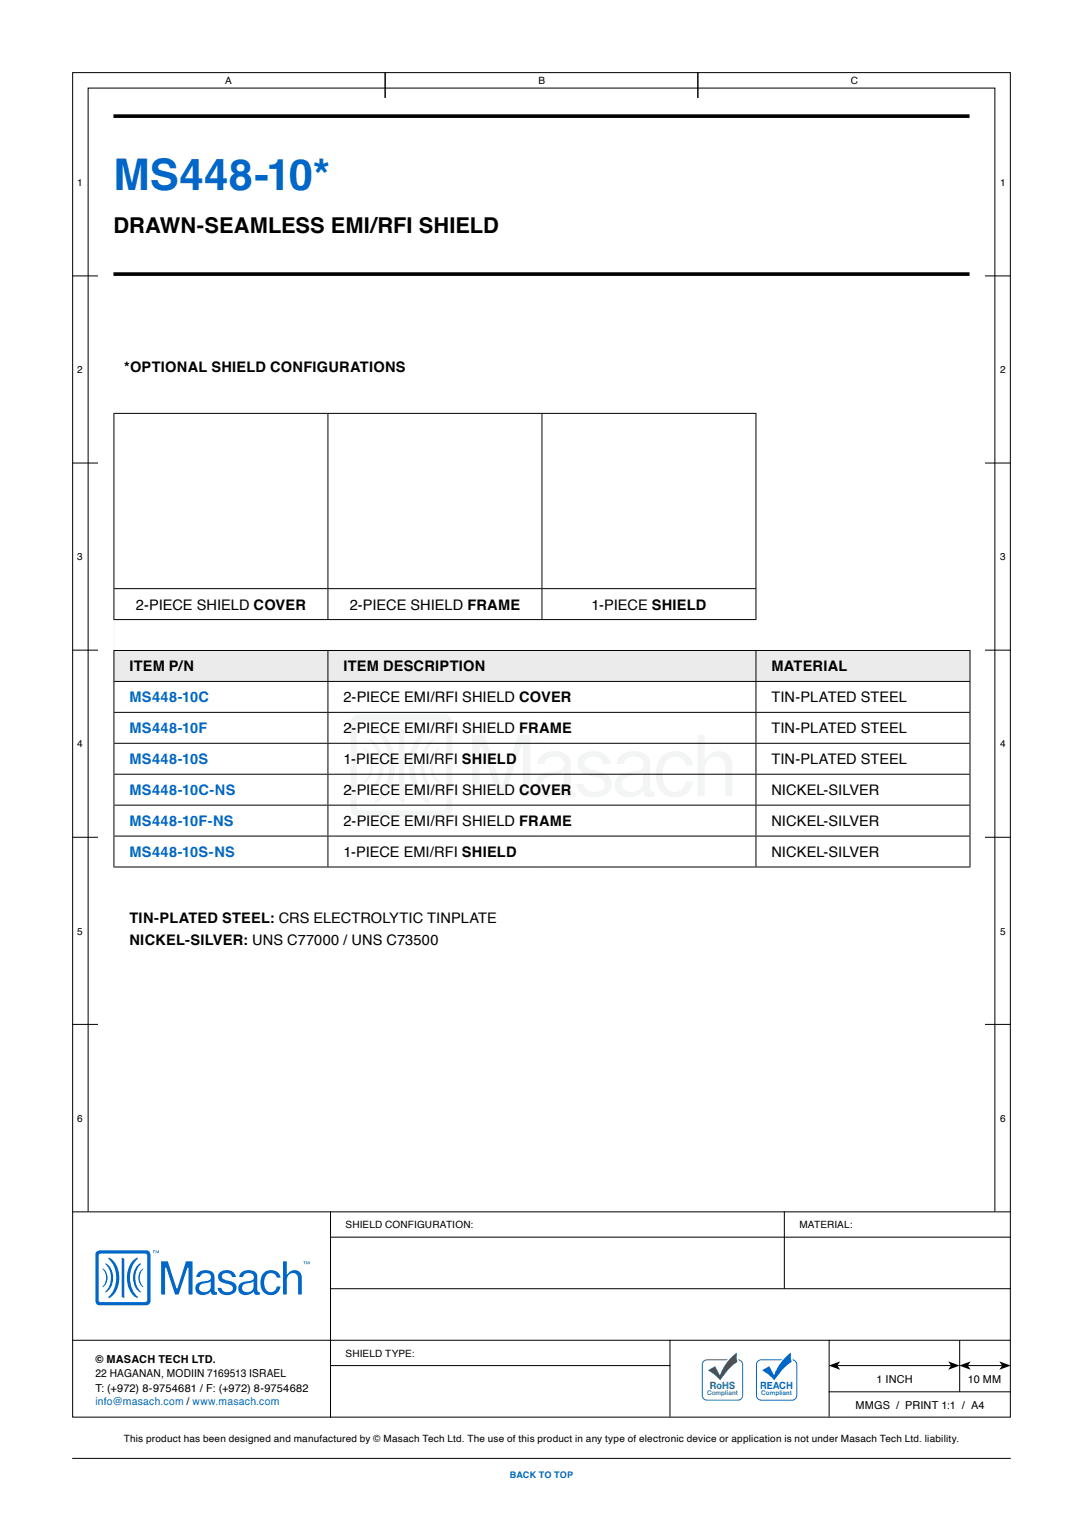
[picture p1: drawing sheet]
<svg xmlns="http://www.w3.org/2000/svg" width="210mm" height="297mm" viewBox="0 0 210 297" stroke-linecap="round" stroke-linejoin="round" font-family="sans-serif">
<g fill="none" stroke="#000" stroke-width=".19">
<path d="M14.1 14.1h181.8v260.8h-181.8zM74.7 14v5M135.3 14v5M14 53.5h5M191 53.5h5M14 89.8h5M191 89.8h5M14 126.1h5M191 126.1h5M14 162.4h5M191 162.4h5M14 198.7h5"/>
<path d="M191 198.7h5M14 235.1h182M17.1 235v-217.9h175.8v217.9M64.1 235v40M152.1 235v15M14 260h182M64 250h132M64 240h132M129.9 259.9v14.9M160.8 259.9v14.9M186.1 260v10M64 264.9h66"/>
<path d="M160.7 270h35.3M162.4 264.9h22M187.7 264.9h6.6M14 282.9h182"/>
</g>
<path d="M160.7 264.9l2.2-.8-.5 .8 .5 .8zM186 264.9l2.2-.8-.5 .8 .5 .8zM183.9 264.1l2.2 .8-2.2 .8 .5-.8zM193.8 264.1l2.2 .8-2.2 .8 .5-.8z" fill="#000"/>
<g fill="#0066ca">
<path d="M31.2 244.7h1.3l1.7 5.2h.2l1.7-5.2h1.2v6.4h-.7v-5.2h-.3l-1.7 5.2h-.7l-1.7-5.2h-.2v5.2h-.8z"/>
<path d="M21.1 243.9a4.6 4.6 0 0 1 1.8 5.5 3.6 3.6 0 0 1-1.8 2.5v-.4a5.2 5.2 0 0 0 0-7.2z"/>
<path d="M20.4 245a3.5 3.5 0 0 1 0 5.7v-.2a3.8 3.8 0 0 0 0-5.2z"/>
<path d="M19.9 246.1a2.23 2.23 0 0 1 0 3.6 2.78 2.78 0 0 0 .4-3z"/>
<path d="M25.8 244.6l.9-.7v.4a5.2 5.2 0 0 0 0 7.2v.4a4.6 4.6 0 0 1-1.9-5.5l.2-.7z"/>
<path d="M26.5 245.6l.8-.6v.3a3.8 3.8 0 0 0 0 5.2v.2a3.6 3.6 0 0 1-.8-5.1z"/>
<path d="M27.5 246.2l.3-.1a2.78 2.78 0 0 0-.4 3l.4 .6a2.28 2.28 0 0 1-.3-3.5z"/>
<path d="M23.6 243.9l.5 .3v7.7l-.5-.3z"/>
<path d="M54.9 244.7h.7v2.5h.2a1.44 1.44 0 0 1 1.7-.8 1.44 1.44 0 0 1 1 1.5v3.2h-.7v-2.9a1.08 1.08 0 0 0-.9-1.3 1.08 1.08 0 0 0-1.2 1l-.1 3.2h-.7z"/>
<path d="M51.2 246.9a1.94 1.94 0 0 1 3.2 1h-.7a1.21 1.21 0 0 0-1.3-.9 1.21 1.21 0 0 0-1.1 1.1 2.1 2.1 0 0 0 .8 2.5 1.18 1.18 0 0 0 1.6-1h.7a1.98 1.98 0 0 1-2.3 1.6 1.98 1.98 0 0 1-1.6-2.3 2.63 2.63 0 0 1 .7-2z"/>
<path d="M42.7 246.8a1.95 1.95 0 0 1 3.1 .9h-.8a1.05 1.05 0 0 0-1-.7 1.05 1.05 0 0 0-1 .6 1.52 1.52 0 0 0 1.5 .9 1.35 1.35 0 0 1 1.4 1.4 1.35 1.35 0 0 1-1.4 1.3 1.75 1.75 0 0 1-2.3-1.4h.7a1.22 1.22 0 0 0 1.1 .9 1.22 1.22 0 0 0 1.1-.6 1.07 1.07 0 0 0-1.2-1.1 1.37 1.37 0 0 1-1.4-.7 1.37 1.37 0 0 1 .2-1.5z"/>
<path d="M59.4 244.7h.1l.2 .4 .2-.4h.1v.6l-.1-.5-.2 .5-.2-.5-.1 .5zM58.8 244.7h.4l-.1 .1v.5l-.1-.5z"/>
<path d="M30.2 242.6h.1l.2 .4 .2-.4h.1v.5l-.1-.4-.2 .4-.2-.4-.1 .4zM29.6 242.6h.5h-.2v.5l-.1-.5z"/>
<path d="M18.6 242.9l-.1 .5v9l.4 .7 .4 .1h9l.7-.3 .2-.5v-9l-.4-.7-.5-.1h-9zM19.2 243.3l.3-.1h8.6l.3 .1 .1 .3v8.6l-.1 .3-.3 .1h-8.6l-.3-.1-.1-.3v-8.6z"/>
<path d="M38.5 246.8a2.16 2.16 0 0 1 3 .3l.1 3.1v.3l.4 .2 .1 .4-.3 .1a.64 .64 0 0 1-.9-.7 1.81 1.81 0 0 1-2.9 0 1.37 1.37 0 0 1 1.5-1.9l.4-.1a.78 .78 0 0 0 1-.5 .78 .78 0 0 0-.5-1 1.12 1.12 0 0 0-1.6 .7h-.7zM38.9 249.2a.84 .84 0 0 0-.2 1 .84 .84 0 0 0 .9 .5 1.15 1.15 0 0 0 1.3-1.1v-1l-.5 .2z"/>
<path d="M46.8 246.8a2.16 2.16 0 0 1 3 .3l.1 3.1 .1 .3 .4 .2v.4l-.3 .1a.64 .64 0 0 1-.9-.7 1.81 1.81 0 0 1-2.9 0 1.37 1.37 0 0 1 1.5-1.9l.4-.1a.78 .78 0 0 0 1-.5 .78 .78 0 0 0-.5-1 1.12 1.12 0 0 0-1.6 .7h-.7zM47.2 249.2a.84 .84 0 0 0-.2 1 .84 .84 0 0 0 1 .5 1.15 1.15 0 0 0 1.2-1.1v-1l-.4 .2z"/>
</g>
<path d="M22 22.5h166M22 53.2h166" fill="none" stroke="#000" stroke-width=".71" stroke-linecap="butt"/>
<path d="M136.4 264.1l.7-.3h6a.91 .91 0 0 1 .9 .9v6a.91 .91 0 0 1-.9 .9h-6a.91 .91 0 0 1-.9-.9v-6z" fill="none" stroke="#009a5a" stroke-width=".19"/>
<path d="M137 265.8l1.7-1 .9 1.7a9.1 9.1 0 0 1 3.5-4.4 3.3 3.3 0 0 0 .1 2.2 10.4 10.4 0 0 0-3.5 3.7l-1.2-1.2z" fill="#009a5a"/>
<path d="M137 265.8l1.7-1 .9 1.7a9.1 9.1 0 0 1 3.5-4.4 3.3 3.3 0 0 0 .1 2.2 10.4 10.4 0 0 0-3.5 3.7l-1.2-1.2z" fill="none" stroke="#fff" stroke-width=".26"/>
<path d="M146.9 264.1l.7-.3h6a.91 .91 0 0 1 .9 .9v6a.91 .91 0 0 1-.9 .9h-6a.91 .91 0 0 1-.9-.9v-6z" fill="none" stroke="#0066ca" stroke-width=".19"/>
<path d="M147.5 265.8l1.7-1 .9 1.7a9.1 9.1 0 0 1 3.5-4.4 3.3 3.3 0 0 0 .1 2.2 10.4 10.4 0 0 0-3.5 3.7l-1.2-1.2z" fill="#0066ca"/>
<path d="M147.5 265.8l1.7-1 .9 1.7a9.1 9.1 0 0 1 3.5-4.4 3.3 3.3 0 0 0 .1 2.2 10.4 10.4 0 0 0-3.5 3.7l-1.2-1.2z" fill="none" stroke="#fff" stroke-width=".26"/>
<path d="M74.7 14v5M135.3 14v5" fill="none" stroke="#000" stroke-width=".19"/>
<path d="M22 68.2h166v136h-166z" fill="#fff"/>
<path d="M22.1 126.2h41.5v6h-41.5zM63.6 126.2h83v6h-83zM146.6 126.2h41.5v6h-41.5z" fill="#ebebec"/>
<g fill="none" stroke="#000" stroke-width=".19">
<path d="M22 80.2h124.7M22.1 80.3v33.8M63.6 80.3v33.8M105.1 80.3v33.8M146.6 80.3v33.8M22 114.2h124.7M22.1 114.3v5.8M63.6 114.3v5.8M105.1 114.3v5.8M146.6 114.3v5.8M22 126.2h166.2M22 132.2h166.2"/>
<path d="M22 138.2h166.2M22 120.2h124.7M22.1 126.3v5.8M22.1 132.3v5.8M22.1 138.3v5.8M63.6 126.3v5.8M63.6 132.3v5.8M63.6 138.3v5.8M146.6 126.3v5.8M146.6 132.3v5.8M146.6 138.3v5.8M188.1 126.3v5.8"/>
<path d="M188.1 132.3v5.8M188.1 138.3v5.8M22 150.2h166.2M22 144.2h166.2M22 156.2h166.2M22.1 144.3v5.8M22.1 150.3v5.8M22.1 156.3v5.8M63.6 144.3v5.8M63.6 150.3v5.8M63.6 156.3v5.8M146.6 144.3v5.8"/>
<path d="M146.6 150.3v5.8M146.6 156.3v5.8M188.1 144.3v5.8M188.1 150.3v5.8M188.1 156.3v5.8M22 162.2h166.2M22 168.2h166.2M22.1 162.3v5.8M63.6 162.3v5.8M146.6 162.3v5.8M188.1 162.3v5.8"/>
</g>
<path d="M22.1 74.2v5.9M188.1 74.2v6" fill="none" stroke="#fff" stroke-width=".19"/>
<path d="M22.1 120.3v5.8" fill="none" stroke="#f3f4f4" stroke-width=".19"/>
<g fill="#f3f4f4">
<path d="M72.7 141.2a7.7 7.7 0 0 1 3.9 7.3 7.7 7.7 0 0 1-3.9 7.3v-.6a9.6 9.6 0 0 0 2.1-10.3 7.1 7.1 0 0 0-2.1-3.1z"/>
<path d="M71.6 143.2a5.5 5.5 0 0 1 2.8 5.3 5.5 5.5 0 0 1-2.8 5.3v-.5a6.9 6.9 0 0 0 0-9.6z"/>
<path d="M70.5 145.1a4.2 4.2 0 0 1 1.2 5.8l-.7 .8-.5 .2v-.3a4.5 4.5 0 0 0 0-6.2z"/>
<path d="M81.3 142.5l1.2-1 .6-.3v.6a9.6 9.6 0 0 0-2.1 10.3 7.1 7.1 0 0 0 2.1 3.1v.6a7.7 7.7 0 0 1-3.8-7.3 9.2 9.2 0 0 1 2-6z"/>
<path d="M83.2 144l1.1-.8v.5a6.9 6.9 0 0 0 0 9.6v.5a5.5 5.5 0 0 1-2.8-5.3 6.4 6.4 0 0 1 1.7-4.5z"/>
<path d="M84.4 145.7l.8-.6v.3a4.5 4.5 0 0 0 0 6.2v.3a4.2 4.2 0 0 1-1.1-5.8z"/>
<path d="M77.4 141.2l1 .5v14.1l-1-.5z"/>
<path d="M91.6 142.6h2.3l3.2 9.7h.3l3.1-9.7h2.3v11.8h-1.4v-9.5h-.4l-3.2 9.5h-1.3l-3.1-9.5h-.4v9.5h-1.4z"/>
<path d="M135.3 142.6h1.3v4.6h.4a2.7 2.7 0 0 1 4.8 0l.2 1.3v5.9h-1.3v-5.3a1.96 1.96 0 0 0-1.5-2.3 1.96 1.96 0 0 0-2.4 1.4l-.2 1.2v5h-1.3z"/>
<path d="M128.4 146.7a3.5 3.5 0 0 1 6 1.8h-1.4a2.19 2.19 0 0 0-2.1-1.7 2.19 2.19 0 0 0-2.1 1.6 4.7 4.7 0 0 0 .8 4.9 2.16 2.16 0 0 0 3.4-1.7h1.4a3.6 3.6 0 0 1-3.8 3.1 3.6 3.6 0 0 1-3.4-3.5 5.4 5.4 0 0 1 1.2-4.5z"/>
<path d="M112.5 146.6a4 4 0 0 1 5.2 .2l.4 .5 .3 .9h-1.4a1.83 1.83 0 0 0-2.5-1.4 1.2 1.2 0 0 0-1.2 1.2 1.2 1.2 0 0 0 1.2 1.2l.5 .2a7.6 7.6 0 0 1 3.1 1.2 2.48 2.48 0 0 1-1.7 4 3.9 3.9 0 0 1-4.3-1.5l-.3-1h1.4a2.21 2.21 0 0 0 3.2 1.4 1.33 1.33 0 0 0 .9-1.4 1.33 1.33 0 0 0-1.2-1.2l-1.1-.3a6.4 6.4 0 0 1-2.5-1.1 2.26 2.26 0 0 1 0-2.9z"/>
<path d="M68.4 139.1l-.3 .4-.1 .7v16.7a1.5 1.5 0 0 0 1.5 1.5h16.8a1.5 1.5 0 0 0 1.4-1.6v-16.7a1.5 1.5 0 0 0-1.5-1.5h-16.7l-.7 .2zM69.3 140.1l.6-.3h15.9l.5 .1 .3 .7v15.8l-.1 .5-.7 .3h-15.9l-.4-.1-.3-.7v-15.8z"/>
<path d="M105.1 146.5a4.4 4.4 0 0 1 5.1 .1l.3 .6 .2 .9v5.1a.65 .65 0 0 0 .8 .4l.1 .8-.2 .1a1.32 1.32 0 0 1-2-1.2 3.6 3.6 0 0 1-4.9 .7 2.42 2.42 0 0 1-.5-2.5 2.42 2.42 0 0 1 2-1.6l1.6-.2a1.97 1.97 0 0 0 1.8-1 1.54 1.54 0 0 0-1.9-1.9 1.81 1.81 0 0 0-2 1.4h-1.3a2.69 2.69 0 0 1 .9-1.7zM105.7 150.9a1.55 1.55 0 0 0-.4 1.9 1.55 1.55 0 0 0 1.8 .8 2.09 2.09 0 0 0 2.2-1.9v-2a6.2 6.2 0 0 1-2.8 .9z"/>
<path d="M120.4 146.5a4.4 4.4 0 0 1 5.1 .1l.4 .6 .2 .9v5.1a.65 .65 0 0 0 .8 .4l.1 .8-.2 .1a1.32 1.32 0 0 1-2-1.2 3.6 3.6 0 0 1-4.9 .7 2.42 2.42 0 0 1-.6-2.5 2.42 2.42 0 0 1 2.1-1.6l1.6-.2a1.97 1.97 0 0 0 1.8-1 1.54 1.54 0 0 0-1.9-1.9 1.81 1.81 0 0 0-2 1.4h-1.4a2.69 2.69 0 0 1 .9-1.7zM121.1 150.9a1.55 1.55 0 0 0-.4 1.9 1.55 1.55 0 0 0 1.8 .8 2.09 2.09 0 0 0 2.2-1.9v-2a6.2 6.2 0 0 1-2.8 .9z"/>
</g>
<text font-size="8.5" fill="#0066ca" x="22" y="36.8">MS448-10*</text>
<text font-size="4.2" x="22" y="45.3">DRAWN-SEAMLESS EMI/RFI SHIELD</text>
<g font-size="2.8">
<text x="24.1" y="72.3">*OPTIONAL SHIELD CONFIGURATIONS</text>
<text x="26.4" y="118.3">2-PIECE SHIELD COVER</text>
<text x="67.8" y="118.3">2-PIECE SHIELD FRAME</text>
<text x="114.7" y="118.3">1-PIECE SHIELD</text>
<text x="25.1" y="130.3">ITEM P/N</text>
<text x="66.6" y="130.3">ITEM DESCRIPTION</text>
<text x="149.6" y="130.3">MATERIAL</text>
<text x="66.6" y="136.3">2-PIECE EMI/RFI SHIELD COVER</text>
<text x="149.6" y="136.3">TIN-PLATED STEEL</text>
<text x="66.6" y="142.3">2-</text>
<text x="69.2" y="142.3">PIECE</text>
<text x="78.4" y="142.3">EMI/RFI SHIELD FRAME</text>
<text x="149.6" y="142.3">TIN-PLATED STEEL</text>
<text x="66.6" y="148.3">1-PIECE</text>
<text x="78.3" y="148.3">EMI/RFI SHIELD</text>
<text x="149.6" y="148.3">TIN-PLATED STEEL</text>
<text x="66.6" y="154.3">2-</text>
<text x="69.2" y="154.3">PIECE</text>
<text x="78.4" y="154.3">EMI/RFI SHIELD COVER</text>
<text x="149.6" y="154.3">NICKEL-SILVER</text>
<text x="66.6" y="160.3">2-PIECE EMI/RFI SHIELD FRAME</text>
<text x="149.6" y="160.3">NICKEL-SILVER</text>
<text x="66.6" y="166.3">1-PIECE EMI/RFI SHIELD</text>
<text x="149.6" y="166.3">NICKEL-SILVER</text>
<text x="25.1" y="179.1">TIN-PLATED STEEL: CRS ELECTROLYTIC TINPLATE</text>
<text x="25.1" y="183.4">NICKEL-SILVER: UNS C77000 / UNS C73500</text>
</g>
<g font-size="2.8" fill="#0066ca">
<text x="25.1" y="136.3">MS448-10C</text>
<text x="25.1" y="142.3">MS448-10F</text>
<text x="25.1" y="148.3">MS448-10S</text>
<text x="25.1" y="154.3">MS448-10C-NS</text>
<text x="25.1" y="160.3">MS448-10F-NS</text>
<text x="25.1" y="166.3">MS448-10S-NS</text>
</g>
<g font-size="2.1">
<text x="18.5" y="264.4">© MASACH TECH LTD.</text>
<text x="18.5" y="267.2">22 HAGANAN, MODIIN 7169513 ISRAEL</text>
<text x="169.9" y="268.4">1 INCH</text>
<text x="187.7" y="268.4">10 MM</text>
<text x="18.5" y="270">T: (+972) 8-9754681 / F: )+972( 8-9754682</text>
<text x="165.9" y="273.3">MMGS / PRINT 1:1 / A4</text>
</g>
<text font-size="2.1" fill="#0066ca" x="18.5" y="272.5">info@masach.com / www.masach.com</text>
<g font-size="1.9">
<text x="43.7" y="16.3">A</text>
<text x="104.4" y="16.3">B</text>
<text x="165" y="16.3">C</text>
<text x="15" y="36.1">1</text>
<text x="194" y="36.1">1</text>
<text x="15" y="72.4">2</text>
<text x="194" y="72.4">2</text>
<text x="15" y="108.7">3</text>
<text x="194" y="108.7">3</text>
<text x="15" y="145">4</text>
<text x="194" y="145">4</text>
<text x="15" y="181.3">5</text>
<text x="194" y="181.3">5</text>
<text x="15" y="217.8">6</text>
<text x="194" y="217.8">6</text>
<text x="67" y="238.3">SHIELD CONFIGURATION:</text>
<text x="155" y="238.3">MATERIAL:</text>
<text x="67" y="263.2">SHIELD TYPE:</text>
<text x="24" y="279.7">This product has been designed and manufactured by © Masach Tech Ltd. The use of this product in any type of electronic device or application is not under Masach Tech Ltd. liability.</text>
</g>
<text font-size="1.9" fill="#009a5a" x="137.6" y="269.4">RoHS</text>
<text font-size="1.9" fill="#0066ca" x="147.4" y="269.4">REACH</text>
<text font-size="1.8" fill="#0066ca" x="98.8" y="286.7">BACK TO TOP</text>
<text font-size="1.2" fill="#009a5a" x="137.1" y="270.6">Compliant</text>
<text font-size="1.2" fill="#0066ca" x="147.6" y="270.6">Compliant</text>
</svg>
